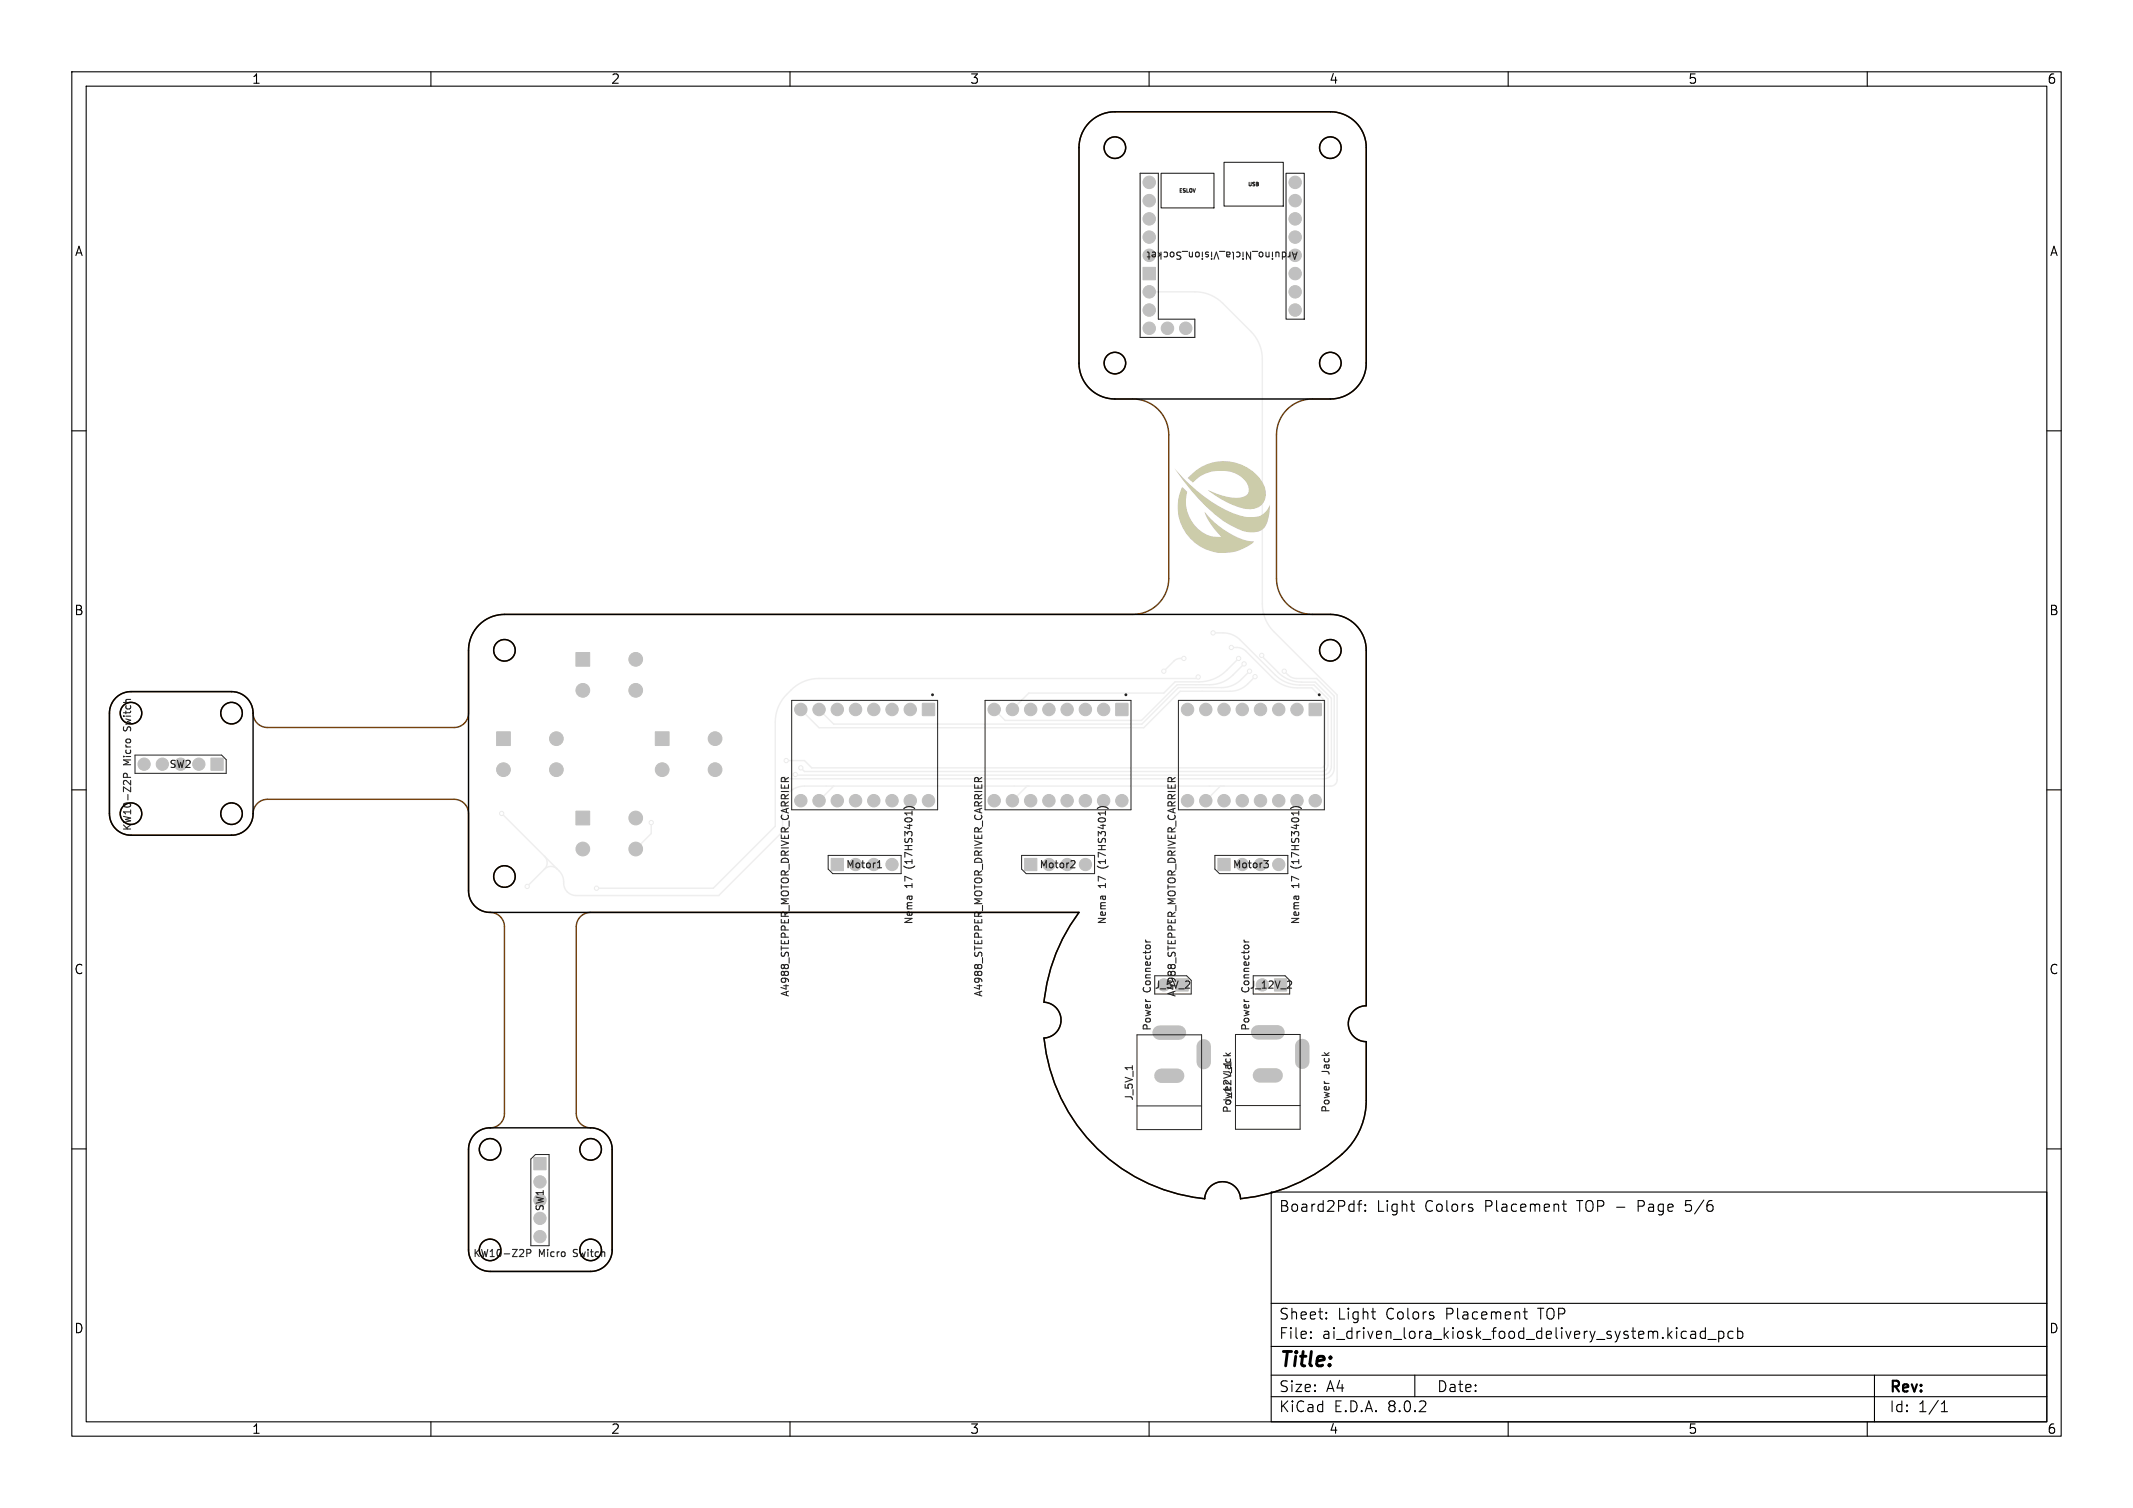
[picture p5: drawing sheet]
<svg xmlns="http://www.w3.org/2000/svg" width="297mm" height="210mm" viewBox="0 0 297 210" stroke-linecap="round" stroke-linejoin="round" font-family="sans-serif">
<g fill="#eee" stroke="#eee" stroke-width=".14">
<path d="M29.4 105.6h1.7v1.7h-1.7z"/>
<path d="M80.2 113h1.9v1.9h-1.9z"/>
<path d="M91.2 101.9h2v1.9h-2z"/>
<path d="M115.7 119.5h1.7v1.7h-1.7z"/>
<path d="M177.5 136.3h1.7v1.7h-1.7z"/>
<path d="M69.2 101.9h1.9v1.9h-1.9z"/>
<path d="M163.7 136.3h1.7v1.7h-1.7z"/>
<path d="M155.4 98h1.6v1.6h-1.6z"/>
<path d="M80.2 90.9h1.9v1.9h-1.9z"/>
<path d="M74.3 161.2h1.7v1.7h-1.7z"/>
<path d="M169.6 119.5h1.7v1.7h-1.7z"/>
<path d="M142.7 119.5h1.7v1.7h-1.7z"/>
<path d="M159.2 37.2h1.7v1.8h-1.7z"/>
<path d="M182.4 98h1.5v1.6h-1.5z"/>
<path d="M128.5 98h1.6v1.6h-1.6z"/>
<circle cx="27.7" cy="106.4" r=".85"/>
<circle cx="25.1" cy="106.4" r=".85"/>
<circle cx="22.6" cy="106.4" r=".85"/>
<circle cx="20.1" cy="106.4" r=".85"/>
<circle cx="81.2" cy="118.2" r=".95"/>
<circle cx="88.5" cy="118.2" r=".95"/>
<circle cx="88.5" cy="113.9" r=".95"/>
<circle cx="92.2" cy="107.2" r=".95"/>
<circle cx="99.6" cy="107.2" r=".95"/>
<circle cx="99.6" cy="102.9" r=".95"/>
<circle cx="119.1" cy="120.4" r=".85"/>
<circle cx="121.7" cy="120.4" r=".85"/>
<circle cx="124.2" cy="120.4" r=".85"/>
<circle cx="175.8" cy="137.2" r=".85"/>
<circle cx="70.1" cy="107.2" r=".95"/>
<circle cx="77.5" cy="107.2" r=".95"/>
<circle cx="77.5" cy="102.9" r=".95"/>
<circle cx="162.1" cy="137.2" r=".85"/>
<circle cx="153.7" cy="98.8" r=".76"/>
<circle cx="151.1" cy="98.8" r=".76"/>
<circle cx="148.6" cy="98.8" r=".76"/>
<circle cx="146" cy="98.8" r=".76"/>
<circle cx="143.5" cy="98.8" r=".76"/>
<circle cx="141" cy="98.8" r=".76"/>
<circle cx="138.4" cy="98.8" r=".76"/>
<circle cx="138.4" cy="111.5" r=".76"/>
<circle cx="141" cy="111.5" r=".76"/>
<circle cx="143.5" cy="111.5" r=".76"/>
<circle cx="146" cy="111.5" r=".76"/>
<circle cx="148.6" cy="111.5" r=".76"/>
<circle cx="151.1" cy="111.5" r=".76"/>
<circle cx="153.7" cy="111.5" r=".76"/>
<circle cx="156.2" cy="111.5" r=".76"/>
<circle cx="81.2" cy="96.1" r=".95"/>
<circle cx="88.5" cy="96.1" r=".95"/>
<circle cx="88.5" cy="91.8" r=".95"/>
<circle cx="75.2" cy="164.6" r=".85"/>
<circle cx="75.2" cy="167.1" r=".85"/>
<circle cx="75.2" cy="169.7" r=".85"/>
<circle cx="75.2" cy="172.2" r=".85"/>
<circle cx="173" cy="120.4" r=".85"/>
<circle cx="175.5" cy="120.4" r=".85"/>
<circle cx="178.1" cy="120.4" r=".85"/>
<circle cx="146.1" cy="120.4" r=".85"/>
<circle cx="148.6" cy="120.4" r=".85"/>
<circle cx="151.1" cy="120.4" r=".85"/>
<circle cx="160" cy="43.2" r=".86"/>
<circle cx="180.3" cy="43.2" r=".86"/>
<circle cx="180.3" cy="40.6" r=".86"/>
<circle cx="180.3" cy="27.9" r=".86"/>
<circle cx="180.3" cy="25.4" r=".86"/>
<circle cx="160" cy="30.5" r=".86"/>
<circle cx="160" cy="33" r=".86"/>
<circle cx="160" cy="35.6" r=".86"/>
<circle cx="180.3" cy="30.5" r=".86"/>
<circle cx="180.3" cy="33" r=".86"/>
<circle cx="180.3" cy="38.1" r=".86"/>
<circle cx="180.3" cy="35.6" r=".86"/>
<circle cx="160" cy="25.4" r=".86"/>
<circle cx="160" cy="27.9" r=".86"/>
<circle cx="162.6" cy="45.7" r=".86"/>
<circle cx="165.1" cy="45.7" r=".86"/>
<circle cx="160" cy="40.6" r=".86"/>
<circle cx="160" cy="45.7" r=".86"/>
<circle cx="180.6" cy="98.8" r=".77"/>
<circle cx="178.1" cy="98.8" r=".77"/>
<circle cx="175.5" cy="98.8" r=".77"/>
<circle cx="173" cy="98.8" r=".77"/>
<circle cx="170.4" cy="98.8" r=".77"/>
<circle cx="167.9" cy="98.8" r=".77"/>
<circle cx="165.4" cy="98.8" r=".76"/>
<circle cx="165.4" cy="111.5" r=".76"/>
<circle cx="167.9" cy="111.5" r=".77"/>
<circle cx="170.4" cy="111.5" r=".77"/>
<circle cx="173" cy="111.5" r=".77"/>
<circle cx="175.5" cy="111.5" r=".77"/>
<circle cx="178.1" cy="111.5" r=".77"/>
<circle cx="180.6" cy="111.5" r=".77"/>
<circle cx="183.1" cy="111.5" r=".77"/>
<circle cx="126.7" cy="98.8" r=".76"/>
<circle cx="124.2" cy="98.8" r=".76"/>
<circle cx="121.7" cy="98.8" r=".76"/>
<circle cx="119.1" cy="98.8" r=".76"/>
<circle cx="116.6" cy="98.8" r=".76"/>
<circle cx="114" cy="98.8" r=".76"/>
<circle cx="111.5" cy="98.8" r=".76"/>
<circle cx="111.5" cy="111.5" r=".76"/>
<circle cx="114" cy="111.5" r=".76"/>
<circle cx="116.6" cy="111.5" r=".76"/>
<circle cx="119.1" cy="111.5" r=".76"/>
<circle cx="121.7" cy="111.5" r=".76"/>
<circle cx="124.2" cy="111.5" r=".76"/>
<circle cx="126.7" cy="111.5" r=".76"/>
<circle cx="129.3" cy="111.5" r=".76"/>
</g>
<path d="M161.5 143.8h2.7M161.7 149.8h2.2M167.6 145.7v2.2M175.2 143.8h2.7M175.4 149.8h2.2M181.3 145.7v2.2" fill="none" stroke="#eee" stroke-width="2"/>
<g fill="#ececec" stroke="#ececec" stroke-width=".14">
<circle cx="162.1" cy="93.5" r=".3"/>
<circle cx="164.8" cy="91.7" r=".3"/>
<circle cx="178.8" cy="93.5" r=".3"/>
<circle cx="90.7" cy="114.6" r=".3"/>
<circle cx="110.7" cy="107.9" r=".3"/>
<circle cx="175.7" cy="91.3" r=".3"/>
<circle cx="171.5" cy="90.2" r=".3"/>
<circle cx="109.5" cy="105.9" r=".3"/>
<circle cx="111.5" cy="106.9" r=".3"/>
<circle cx="168.9" cy="88.1" r=".3"/>
<circle cx="174.8" cy="94.2" r=".3"/>
<circle cx="73.4" cy="123.4" r=".3"/>
<circle cx="69.9" cy="113.3" r=".3"/>
<circle cx="174" cy="93.5" r=".3"/>
<circle cx="172.5" cy="91.7" r=".3"/>
<circle cx="173.2" cy="92.5" r=".3"/>
<circle cx="83.1" cy="123.7" r=".3"/>
<circle cx="166.8" cy="94.3" r=".3"/>
</g>
<g fill="none" stroke="#eee" stroke-width=".2">
<path d="M160 40.6h6.4a5.4 5.4 0 0 1 3.8 1.6l4 4a5.4 5.4 0 0 1 1.6 3.8v34.1a5.4 5.4 0 0 0 1.6 3.9l8.8 8.8v11.8a.87 .87 0 0 1-.9 .9h-73.3a3 3 0 0 0-2.1 .9M164.8 91.7h-.7l-.4 .2-1.6 1.6M166.8 94.3l-.2 .2h-52.6a6.5 6.5 0 0 0-6 5.1l-.1 1v14.5l-8.6 8.6h-16.2M168.9 88.1h1.4a3.4 3.4 0 0 1 2.4 1l4.8 4.9a4.8 4.8 0 0 0 3.5 1.4h2l1.9 1.9v9.3a.87 .87 0 0 1-.9 .8h-72l-.5-.5M171.4 90.2h.8a1.84 1.84 0 0 1 1.3 .5l3.7 3.7a4.9 4.9 0 0 0 3.4 1.4h2.1l1.8 1.8v8.7a.62 .62 0 0 1-.6 .6h-70.9l-1-1h-2.5M172.5 91.7a11.3 11.3 0 0 1-2.8 2.5l-1.3 .6-1 .1-3.8 .1-1.5 1.5h-18.8l-2.3 2.3M173.2 92.5l-1.5 1.5a4.6 4.6 0 0 1-3.3 1.4h-4.5l-5 4.9h-18.9l-1.6-1.5M174 93.5a7.9 7.9 0 0 1-2 1.7l-.9 .4-.7 .1-6.3 .1-5.1 5h-42.9l-2.1-2M174.8 94.2l-1.1 1.1a3.5 3.5 0 0 1-2.4 1h-7l-5 5h-45.3l-2.5-2.5M175.7 91.3l2.3 2.3a4.6 4.6 0 0 0 3.2 1.4h1.9l2.3 2.2v9.5a1.24 1.24 0 0 1-1.3 1.3h-73.4M178.8 93.5l.5 .5a1.74 1.74 0 0 0 1.3 .5h2.7l2.5 2.4v10.1a1.49 1.49 0 0 1-1.5 1.5h-75.1M75.8 119.3a1.26 1.26 0 0 1 0 1.7"/>
<path d="M90.7 114.6v1.5l-2.2 2.1M109 112.5v3.3l-8.9 8.9h-19.9a1.8 1.8 0 0 1-1.7-2.1 2.15 2.15 0 0 0-.6-1.3l-8.1-8M110.7 107.9l.1 .1M116.1 109.5l-2.1 2M143 109.5l-2 2M169.9 109.5l-2 2M75.8 121a1.26 1.26 0 0 1 1.8 0M75.8 121l-2.4 2.4"/>
</g>
<g fill="#fff" stroke="#fff" stroke-width=".14">
<circle cx="162.1" cy="93.5" r=".15"/>
<circle cx="164.8" cy="91.7" r=".15"/>
<circle cx="178.8" cy="93.5" r=".15"/>
<circle cx="90.7" cy="114.6" r=".15"/>
<circle cx="110.7" cy="107.9" r=".15"/>
<circle cx="175.7" cy="91.3" r=".15"/>
<circle cx="171.4" cy="90.2" r=".15"/>
<circle cx="109.5" cy="105.9" r=".15"/>
<circle cx="111.5" cy="106.9" r=".15"/>
<circle cx="168.9" cy="88.1" r=".15"/>
<circle cx="174.8" cy="94.2" r=".15"/>
<circle cx="73.4" cy="123.4" r=".15"/>
<circle cx="69.8" cy="113.3" r=".15"/>
<circle cx="174" cy="93.5" r=".15"/>
<circle cx="172.5" cy="91.7" r=".15"/>
<circle cx="173.2" cy="92.5" r=".15"/>
<circle cx="83.1" cy="123.7" r=".15"/>
<circle cx="166.8" cy="94.3" r=".15"/>
<circle cx="30.2" cy="106.4" r=".5"/>
<circle cx="27.7" cy="106.4" r=".5"/>
<circle cx="22.6" cy="106.4" r=".5"/>
<circle cx="20.1" cy="106.4" r=".5"/>
<circle cx="81.2" cy="113.9" r=".57"/>
<circle cx="81.2" cy="118.2" r=".57"/>
<circle cx="88.5" cy="118.2" r=".57"/>
<circle cx="88.5" cy="113.9" r=".57"/>
<circle cx="92.2" cy="102.9" r=".57"/>
<circle cx="92.2" cy="107.2" r=".57"/>
<circle cx="99.6" cy="107.2" r=".57"/>
<circle cx="99.6" cy="102.9" r=".57"/>
<circle cx="116.6" cy="120.4" r=".5"/>
<circle cx="124.2" cy="120.4" r=".5"/>
<circle cx="70.1" cy="102.9" r=".57"/>
<circle cx="70.1" cy="107.2" r=".57"/>
<circle cx="77.5" cy="107.2" r=".57"/>
<circle cx="77.5" cy="102.9" r=".57"/>
<circle cx="156.2" cy="98.8" r=".51"/>
<circle cx="153.7" cy="98.8" r=".51"/>
<circle cx="151.1" cy="98.8" r=".51"/>
<circle cx="148.6" cy="98.8" r=".51"/>
<circle cx="146" cy="98.8" r=".51"/>
<circle cx="143.5" cy="98.8" r=".51"/>
<circle cx="141" cy="98.8" r=".51"/>
<circle cx="138.4" cy="98.8" r=".51"/>
<circle cx="138.4" cy="111.5" r=".51"/>
<circle cx="141" cy="111.5" r=".51"/>
<circle cx="143.5" cy="111.5" r=".51"/>
<circle cx="146" cy="111.5" r=".51"/>
<circle cx="148.6" cy="111.5" r=".51"/>
<circle cx="151.1" cy="111.5" r=".51"/>
<circle cx="153.7" cy="111.5" r=".51"/>
<circle cx="156.2" cy="111.5" r=".51"/>
<circle cx="81.2" cy="91.8" r=".57"/>
<circle cx="81.2" cy="96.1" r=".57"/>
<circle cx="88.5" cy="96.1" r=".57"/>
<circle cx="88.5" cy="91.8" r=".57"/>
<circle cx="75.2" cy="162.1" r=".5"/>
<circle cx="75.2" cy="164.6" r=".5"/>
<circle cx="75.2" cy="169.7" r=".5"/>
<circle cx="75.2" cy="172.2" r=".5"/>
<circle cx="170.4" cy="120.4" r=".5"/>
<circle cx="178.1" cy="120.4" r=".5"/>
<circle cx="143.5" cy="120.4" r=".5"/>
<circle cx="151.1" cy="120.4" r=".5"/>
<circle cx="160" cy="43.2" r=".51"/>
<circle cx="180.3" cy="43.2" r=".51"/>
<circle cx="180.3" cy="40.6" r=".51"/>
<circle cx="180.3" cy="27.9" r=".51"/>
<circle cx="180.3" cy="25.4" r=".51"/>
<circle cx="160" cy="30.5" r=".51"/>
<circle cx="160" cy="33" r=".51"/>
<circle cx="160" cy="35.6" r=".51"/>
<circle cx="180.3" cy="30.5" r=".51"/>
<circle cx="180.3" cy="33" r=".51"/>
<circle cx="180.3" cy="38.1" r=".51"/>
<circle cx="160" cy="25.4" r=".51"/>
<circle cx="160" cy="27.9" r=".51"/>
<circle cx="160" cy="38.1" r=".51"/>
<circle cx="162.6" cy="45.7" r=".51"/>
<circle cx="165.1" cy="45.7" r=".51"/>
<circle cx="160" cy="40.6" r=".51"/>
<circle cx="160" cy="45.7" r=".51"/>
<circle cx="183.1" cy="98.8" r=".51"/>
<circle cx="180.6" cy="98.8" r=".51"/>
<circle cx="178.1" cy="98.8" r=".51"/>
<circle cx="175.5" cy="98.8" r=".51"/>
<circle cx="173" cy="98.8" r=".51"/>
<circle cx="170.4" cy="98.8" r=".51"/>
<circle cx="167.9" cy="98.8" r=".51"/>
<circle cx="165.4" cy="98.8" r=".51"/>
<circle cx="165.4" cy="111.5" r=".51"/>
<circle cx="167.9" cy="111.5" r=".51"/>
<circle cx="170.4" cy="111.5" r=".51"/>
<circle cx="173" cy="111.5" r=".51"/>
<circle cx="175.5" cy="111.5" r=".51"/>
<circle cx="178.1" cy="111.5" r=".51"/>
<circle cx="180.6" cy="111.5" r=".51"/>
<circle cx="183.1" cy="111.5" r=".51"/>
<circle cx="129.3" cy="98.8" r=".51"/>
<circle cx="126.7" cy="98.8" r=".51"/>
<circle cx="124.2" cy="98.8" r=".51"/>
<circle cx="121.7" cy="98.8" r=".51"/>
<circle cx="119.1" cy="98.8" r=".51"/>
<circle cx="116.6" cy="98.8" r=".51"/>
<circle cx="114" cy="98.8" r=".51"/>
<circle cx="111.5" cy="98.8" r=".51"/>
<circle cx="111.5" cy="111.5" r=".51"/>
<circle cx="114" cy="111.5" r=".51"/>
<circle cx="116.6" cy="111.5" r=".51"/>
<circle cx="119.1" cy="111.5" r=".51"/>
<circle cx="121.7" cy="111.5" r=".51"/>
<circle cx="124.2" cy="111.5" r=".51"/>
<circle cx="126.7" cy="111.5" r=".51"/>
<circle cx="129.3" cy="111.5" r=".51"/>
</g>
<path d="M161.5 143.8h2.7M161.7 149.8h2.2M167.6 145.7v2.2M175.2 143.8h2.7M175.4 149.8h2.2M181.3 145.7v2.2" fill="none" stroke="#fff" stroke-width=".8"/>
<g fill="#c0c0c0" stroke="#c0c0c0" stroke-width=".14">
<path d="M29.4 105.6h1.7v1.7h-1.7z"/>
<path d="M80.2 113h1.9v1.9h-1.9z"/>
<path d="M91.2 101.9h2v1.9h-2z"/>
<path d="M115.7 119.5h1.7v1.7h-1.7z"/>
<path d="M177.5 136.3h1.7v1.7h-1.7z"/>
<path d="M69.2 101.9h1.9v1.9h-1.9z"/>
<path d="M163.7 136.3h1.7v1.7h-1.7z"/>
<path d="M155.4 98h1.6v1.6h-1.6z"/>
<path d="M80.2 90.9h1.9v1.9h-1.9z"/>
<path d="M74.3 161.2h1.7v1.7h-1.7z"/>
<path d="M169.6 119.5h1.7v1.7h-1.7z"/>
<path d="M142.7 119.5h1.7v1.7h-1.7z"/>
<path d="M159.2 37.2h1.7v1.8h-1.7z"/>
<path d="M182.3 98h1.7v1.6h-1.7z"/>
<path d="M128.4 98h1.7v1.6h-1.7z"/>
<circle cx="27.7" cy="106.4" r=".85"/>
<circle cx="25.1" cy="106.4" r=".85"/>
<circle cx="22.6" cy="106.4" r=".85"/>
<circle cx="20.1" cy="106.4" r=".85"/>
<circle cx="81.2" cy="118.2" r=".95"/>
<circle cx="88.5" cy="118.2" r=".95"/>
<circle cx="88.5" cy="113.9" r=".95"/>
<circle cx="92.2" cy="107.2" r=".95"/>
<circle cx="99.6" cy="107.2" r=".95"/>
<circle cx="99.6" cy="102.9" r=".95"/>
<circle cx="119.1" cy="120.4" r=".85"/>
<circle cx="121.7" cy="120.4" r=".85"/>
<circle cx="124.2" cy="120.4" r=".85"/>
<circle cx="175.8" cy="137.2" r=".85"/>
<circle cx="70.1" cy="107.2" r=".95"/>
<circle cx="77.5" cy="107.2" r=".95"/>
<circle cx="77.5" cy="102.9" r=".95"/>
<circle cx="162.1" cy="137.2" r=".85"/>
<circle cx="153.7" cy="98.8" r=".87"/>
<circle cx="151.1" cy="98.8" r=".87"/>
<circle cx="148.6" cy="98.8" r=".87"/>
<circle cx="146" cy="98.8" r=".87"/>
<circle cx="143.5" cy="98.8" r=".87"/>
<circle cx="141" cy="98.8" r=".87"/>
<circle cx="138.4" cy="98.8" r=".87"/>
<circle cx="138.4" cy="111.5" r=".87"/>
<circle cx="141" cy="111.5" r=".87"/>
<circle cx="143.5" cy="111.5" r=".87"/>
<circle cx="146" cy="111.5" r=".87"/>
<circle cx="148.6" cy="111.5" r=".87"/>
<circle cx="151.1" cy="111.5" r=".87"/>
<circle cx="153.7" cy="111.5" r=".87"/>
<circle cx="156.2" cy="111.5" r=".87"/>
<circle cx="81.2" cy="96.1" r=".95"/>
<circle cx="88.5" cy="96.1" r=".95"/>
<circle cx="88.5" cy="91.8" r=".95"/>
<circle cx="75.2" cy="164.6" r=".85"/>
<circle cx="75.2" cy="167.1" r=".85"/>
<circle cx="75.2" cy="169.7" r=".85"/>
<circle cx="75.2" cy="172.2" r=".85"/>
<circle cx="173" cy="120.4" r=".85"/>
<circle cx="175.5" cy="120.4" r=".85"/>
<circle cx="178.1" cy="120.4" r=".85"/>
<circle cx="146.1" cy="120.4" r=".85"/>
<circle cx="148.6" cy="120.4" r=".85"/>
<circle cx="151.1" cy="120.4" r=".85"/>
<circle cx="160" cy="43.2" r=".86"/>
<circle cx="180.3" cy="43.2" r=".86"/>
<circle cx="180.3" cy="40.6" r=".86"/>
<circle cx="180.3" cy="27.9" r=".86"/>
<circle cx="180.3" cy="25.4" r=".86"/>
<circle cx="160" cy="30.5" r=".86"/>
<circle cx="160" cy="33" r=".86"/>
<circle cx="160" cy="35.6" r=".86"/>
<circle cx="180.3" cy="30.5" r=".86"/>
<circle cx="180.3" cy="33" r=".86"/>
<circle cx="180.3" cy="38.1" r=".86"/>
<circle cx="180.3" cy="35.6" r=".86"/>
<circle cx="160" cy="25.4" r=".86"/>
<circle cx="160" cy="27.9" r=".86"/>
<circle cx="162.6" cy="45.7" r=".86"/>
<circle cx="165.1" cy="45.7" r=".86"/>
<circle cx="160" cy="40.6" r=".86"/>
<circle cx="160" cy="45.7" r=".86"/>
<circle cx="180.6" cy="98.8" r=".87"/>
<circle cx="178.1" cy="98.8" r=".87"/>
<circle cx="175.5" cy="98.8" r=".87"/>
<circle cx="173" cy="98.8" r=".87"/>
<circle cx="170.4" cy="98.8" r=".87"/>
<circle cx="167.9" cy="98.8" r=".87"/>
<circle cx="165.4" cy="98.8" r=".87"/>
<circle cx="165.4" cy="111.5" r=".87"/>
<circle cx="167.9" cy="111.5" r=".87"/>
<circle cx="170.4" cy="111.5" r=".87"/>
<circle cx="173" cy="111.5" r=".87"/>
<circle cx="175.5" cy="111.5" r=".87"/>
<circle cx="178.1" cy="111.5" r=".87"/>
<circle cx="180.6" cy="111.5" r=".87"/>
<circle cx="183.1" cy="111.5" r=".87"/>
<circle cx="126.7" cy="98.8" r=".87"/>
<circle cx="124.2" cy="98.8" r=".87"/>
<circle cx="121.7" cy="98.8" r=".87"/>
<circle cx="119.1" cy="98.8" r=".87"/>
<circle cx="116.6" cy="98.8" r=".87"/>
<circle cx="114" cy="98.8" r=".87"/>
<circle cx="111.5" cy="98.8" r=".87"/>
<circle cx="111.5" cy="111.5" r=".87"/>
<circle cx="114" cy="111.5" r=".87"/>
<circle cx="116.6" cy="111.5" r=".87"/>
<circle cx="119.1" cy="111.5" r=".87"/>
<circle cx="121.7" cy="111.5" r=".87"/>
<circle cx="124.2" cy="111.5" r=".87"/>
<circle cx="126.7" cy="111.5" r=".87"/>
<circle cx="129.3" cy="111.5" r=".87"/>
</g>
<path d="M161.5 143.8h2.7M161.7 149.8h2.2M167.6 145.7v2.2M175.2 143.8h2.7M175.4 149.8h2.2M181.3 145.7v2.2" fill="none" stroke="#c0c0c0" stroke-width="2"/>
<g fill="#cca">
<path d="M163.5 65.2a21.2 21.2 0 0 0 9.1 6.6 4 4 0 0 0 3.3-.2l.4-.4 .5-.9-.1 1.2a2.66 2.66 0 0 1-1.5 2.6 4.9 4.9 0 0 1-3.7-.9 24.3 24.3 0 0 1-8-8z"/>
<path d="M165.4 66.6a6.4 6.4 0 0 1 10.7 1.2 2.22 2.22 0 0 1-.3 2.4 2.22 2.22 0 0 1-2.3 .7 13 13 0 0 1-5.3-2.6 9.1 9.1 0 0 0 4.6 1 1.17 1.17 0 0 0 1-.7 1.17 1.17 0 0 0-.2-1.3 4.4 4.4 0 0 0-4.4-1.7 4.7 4.7 0 0 0-3.1 1.6z"/>
<path d="M164.6 67.8l.7 .7a5 5 0 0 0 3.9 6.3h.9a8.1 8.1 0 0 1-2.4-3.5h.1a12 12 0 0 0 5.9 4l.9 .1a6.4 6.4 0 0 1-8.1 .3 6.4 6.4 0 0 1-1.9-7.9z"/>
</g>
<g fill="none" stroke="#222" stroke-width=".15">
<path d="M158.7 24.1h2.6v20.4h5.1v2.5h-7.7zM159.8 35.1l.2 .1v.9M159.8 35.8h.3M160.5 35.2l.3-.1 .1 .1-.1 .5h-.3l-.1-.2 .5-.1M161.3 35.1l.3 .4M161.7 35.1v1M161.7 35.4l-.4 .4M161.7 24.1h7.3v4.9h-7.3zM162.1 35.7l.1 .1M162.2 35.1l-.1 .1M170.4 22.6h8.3v6.1h-8.3zM179.1 24.1h2.5v20.4h-2.5z"/>
<path d="M17.7 108.3v-.5l-.2-.1h-.2l-.1 .6h1M125.8 112.6a1.15 1.15 0 0 1 1.6 0M149.3 119.9h.3l.1 .2-.6 .8h.6M152.8 112.6a1.15 1.15 0 0 1 1.5 0M176 119.9h.6l-.3 .3 .3 .1v.4l-.2 .2h-.3M179.7 112.6a1.15 1.15 0 0 1 1.5 0M122.2 120.9h.6M122.2 120.1l.3-.2v1M159.5 131.2h.7M159.5 130.9l.2 .3M159.5 139.2v.1M173.2 130.9l.2 .3"/>
<path d="M173.2 139.2v.1M173.2 131.2h.7M179.2 137.6h.6M179.8 136.7v.3M157.7 148.4v.6M184.4 150.6v.1M73.4 174.5h.4l.1-.2v-.2l-.5-.1v1"/>
</g>
<g fill="none" stroke="#222" stroke-width=".14">
<path d="M110.2 97.5h20.4v15.3h-20.4zM137.2 97.5h20.3v15.3h-20.3zM164.1 97.5h20.3v15.3h-20.3zM18.8 105.2h12.1l.6 .6v1.9h-12.7zM115.3 119.1h10.2v2.6h-9.5l-.7-.7zM142.2 119.1h10.2v2.6h-9.5l-.7-.7zM169.2 119.1h10.1v2.6h-9.5l-.6-.7zM160.8 135.9h4.4l.7 .6v1.9h-5.1zM179.6 136.5l-.7-.6h-4.4v2.5h5.1M158.3 144.1h9v13.2h-9zM158.3 154h9M172 144.1h9v13.2h-9z"/>
<path d="M172 154h9M73.9 161.4l.6-.6h2v12.7h-2.6z"/>
</g>
<g fill="none" stroke="#222" stroke-width=".2">
<circle cx="129.8" cy="96.8" r=".1"/>
<circle cx="156.8" cy="96.8" r=".1"/>
<circle cx="183.7" cy="96.8" r=".1"/>
</g>
<g fill="none" stroke="#804000" stroke-width=".2">
<path d="M16.1 97.2a3 3 0 0 1 2.1-.9h14.3a3.1 3.1 0 0 1 2.8 3.4 2 2 0 0 0 1.9 1.6h26.2a2 2 0 0 0 1.8-2l.1-9.2a5 5 0 0 1 4.9-4.5l88-.1a5 5 0 0 0 4.5-4.9v-20.5a5 5 0 0 0-5-4.5l-2.9-.1a5 5 0 0 1-4.6-4.9l.1-30.5a5 5 0 0 1 4.9-4.5h30.5a5 5 0 0 1 4.5 5v30.4a5 5 0 0 1-5 4.6h-2.9a5 5 0 0 0-4.6 5l.1 20.4a5 5 0 0 0 4.9 4.6h3a5 5 0 0 1 4.5 5v49.5h-.2a2.5 2.5 0 0 0-2.3 2.6 2.5 2.5 0 0 0 2.5 2.4v8.7a10 10 0 0 1-3.6 7.2 25 25 0 0 1-13.9 5.9 2.5 2.5 0 0 0-2.5-2.3 2.5 2.5 0 0 0-2.5 2.3 25 25 0 0 1-22.3-22.3 2.5 2.5 0 0 0 2.3-2.5 2.5 2.5 0 0 0-2.3-2.5 25 25 0 0 1 4.8-12.5h-68.1a2 2 0 0 0-1.9 2v26.1a2.05 2.05 0 0 0 2.3 1.9 3 3 0 0 1 2.7 3v14.2a3 3 0 0 1-3 2.8h-14.2a3 3 0 0 1-2.8-3l.1-14.3a3.1 3.1 0 0 1 3.3-2.8 2 2 0 0 0 1.6-1.9v-26.2a2.05 2.05 0 0 0-2.2-1.8 3 3 0 0 1-2.8-3v-11a2 2 0 0 0-2-1.8h-26.1a2.05 2.05 0 0 0-1.9 2.3 3 3 0 0 1-3 2.7h-14.2a3 3 0 0 1-2.8-3l.1-14.2a3 3 0 0 1 .8-1.9z"/>
<circle cx="155.2" cy="20.6" r="1.5"/>
<circle cx="185.2" cy="20.6" r="1.5"/>
<circle cx="155.2" cy="50.6" r="1.5"/>
<circle cx="185.2" cy="50.6" r="1.5"/>
<circle cx="18.2" cy="99.3" r="1.5"/>
<circle cx="32.2" cy="99.3" r="1.5"/>
<circle cx="70.2" cy="90.6" r="1.5"/>
<circle cx="185.2" cy="90.6" r="1.5"/>
<circle cx="18.2" cy="113.3" r="1.5"/>
<circle cx="32.2" cy="113.3" r="1.5"/>
<circle cx="70.2" cy="122.1" r="1.5"/>
<circle cx="68.2" cy="160.1" r="1.5"/>
<circle cx="68.2" cy="174.1" r="1.5"/>
<circle cx="82.2" cy="160.1" r="1.5"/>
<circle cx="82.2" cy="174.1" r="1.5"/>
</g>
<g fill="none" stroke="#000" stroke-width=".15">
<path d="M10 10h277v190h-277zM12 12h273v186h-273zM60 10v2M110 10v2M160 10v2M210 10v2M260 10v2M10 60h2M285 60h2M10 110h2M285 110h2M10 160h2"/>
<path d="M285 160h2M177 166h108v32h-108zM189 167.7h.6M189.6 167.2l-.3 .1-.1 .1v1.3M190.1 168.6h.1l-.1 .1M190.1 168.6h-.1l.1 .1M190.1 167.8v.1M190.1 168.6v.1M190.1 167.8h.1l-.1 .1M190.1 167.8h-.1l.1 .1M196.4 167.7h.6M196.8 168.7h.2"/>
<path d="M217.5 167.7h.6M217.7 167.2v1.3l.1 .1 .3 .1M234.7 168.6h.1M234.7 167.2v.7v-.1M60 198v2M110 198v2M160 198v2M177 194.5h108M177 191.5h108M177 187.5h108M177 181.5h108M182.5 186.3h.1l-.1 .1"/>
<path d="M182.5 186.3v.1M182.5 185.5v.1M182.5 185.5h.1l-.1 .1M184.7 183.6v.1M184.7 183.6h-.1l.1 .1M184.7 182.8v.1M184.7 182.8h-.1l.1 .1M191 182.7h.5M191.4 183.7h.1M197 191.5v3M210 198v2M212.1 182.7h.6"/>
<path d="M212.3 182.2v1.3l.1 .1 .3 .1M235.5 185.5l.1-.1 .4 .1 .1 .9M236.1 185.8h-.5a.29 .29 0 0 0-.2 .3 .29 .29 0 0 0 .2 .3l.5-.1M237.5 185.5l-.5-.1-.3 .3v.4l.2 .2 .1 .1 .5-.1M237.5 184.9v1.5M237.8 186.5h1.2M239.3 185.5l.4-.1 .3 .3v.4l-.1 .2-.2 .1-.4-.1M239.3 185.4v1.5M241.3 185.5l-.4-.1-.3 .3v.4l.1 .2 .2 .1 .4-.1M242 185.5l.4-.1 .3 .3v.4l-.2 .2-.1 .1-.4-.1M242 184.9v1.5M260 198v2"/>
<path d="M261 191.5v6.5M270.3 196.6h.9M270.3 195.5l.4-.4v1.5"/>
</g>
<g fill="none" stroke="#000" stroke-width=".2">
<path d="M151.7 17a5 5 0 0 1 3.5-1.4h30a5 5 0 0 1 5 5v30a5 5 0 0 1-5 5h-30a5 5 0 0 1-5-5v-30a5 5 0 0 1 1.5-3.6zM16.1 97.2a3 3 0 0 1 2.1-.9h14a3 3 0 0 1 3 3v14a3 3 0 0 1-3 3h-14a3 3 0 0 1-3-3v-14a3 3 0 0 1 .9-2.1zM66.7 87a5 5 0 0 1 3.5-1.4h115a5 5 0 0 1 5 5v49.5a2.5 2.5 0 0 0-2.5 2.5 2.5 2.5 0 0 0 2.5 2.5v8.1a10 10 0 0 1-3.6 7.8 25 25 0 0 1-13.9 5.9 2.5 2.5 0 0 0-2.5-2.3 2.5 2.5 0 0 0-2.5 2.3 25 25 0 0 1-22.3-22.3 2.5 2.5 0 0 0 2.3-2.5 2.5 2.5 0 0 0-2.3-2.5 25 25 0 0 1 4.8-12.5h-82a3 3 0 0 1-3-3v-33.5a5 5 0 0 1 1.5-3.6zM66.1 157.9a3 3 0 0 1 2.1-.8h14a3 3 0 0 1 3 3v14a3 3 0 0 1-3 3h-14a3 3 0 0 1-3-3v-14a3 3 0 0 1 .9-2.2z"/>
<circle cx="155.2" cy="20.6" r="1.5"/>
<circle cx="185.2" cy="20.6" r="1.5"/>
<circle cx="155.2" cy="50.6" r="1.5"/>
<circle cx="185.2" cy="50.6" r="1.5"/>
<circle cx="18.2" cy="99.3" r="1.5"/>
<circle cx="32.2" cy="99.3" r="1.5"/>
<circle cx="70.2" cy="90.6" r="1.5"/>
<circle cx="185.2" cy="90.6" r="1.5"/>
<circle cx="18.2" cy="113.3" r="1.5"/>
<circle cx="32.2" cy="113.3" r="1.5"/>
<circle cx="70.2" cy="122.1" r="1.5"/>
<circle cx="68.2" cy="160.1" r="1.5"/>
<circle cx="68.2" cy="174.1" r="1.5"/>
<circle cx="82.2" cy="160.1" r="1.5"/>
<circle cx="82.2" cy="174.1" r="1.5"/>
</g>
<text font-size="2.8" x="178" y="190.9">Title:</text>
<g font-size="2.1">
<text x="178" y="169">Board2Pdf:</text>
<text x="191.7" y="169">Light</text>
<text x="198.4" y="169">Colors</text>
<text x="206.9" y="169">Placement</text>
<text x="219.9" y="169">TOP -</text>
<text x="228.5" y="169">Page</text>
<text x="235.3" y="169">5/6</text>
<text x="178" y="184">Sheet:</text>
<text x="186.2" y="184">Light</text>
<text x="193" y="184">Colors</text>
<text x="201.5" y="184">Placement</text>
<text x="214.5" y="184">TOP</text>
<text x="178" y="186.7">File:</text>
<text x="184.1" y="186.7">ai_driven_lora_kiosk_food_delivery_system.kicad_pcb</text>
<text x="178" y="196.9">KiCad</text>
<text x="178" y="194.1">Size:</text>
<text x="184.7" y="194.1">A4</text>
<text x="185.7" y="196.9">E.D.A.</text>
<text x="193.3" y="196.9">8.0.2</text>
<text x="200" y="194.1">Date:</text>
<text x="263" y="194.3">Rev:</text>
<text x="263" y="196.9">Id:</text>
<text x="267.1" y="196.9">1/1</text>
</g>
<g font-size="1.8">
<text x="35" y="11.9">1</text>
<text x="85" y="11.9">2</text>
<text x="135" y="11.9">3</text>
<text x="185" y="11.9">4</text>
<text x="235" y="11.9">5</text>
<text x="285" y="11.9">6</text>
<text x="10.3" y="35.9">A</text>
<text x="285.4" y="35.9">A</text>
<text x="10.3" y="85.9">B</text>
<text x="285.3" y="85.9">B</text>
<text x="10.3" y="135.9">C</text>
<text x="285.3" y="135.9">C</text>
<text x="10.3" y="185.9">D</text>
<text x="285.3" y="185.9">D</text>
<text x="35" y="199.9">1</text>
<text x="85" y="199.9">2</text>
<text x="135" y="199.9">3</text>
<text x="185" y="199.9">4</text>
<text x="235" y="199.9">5</text>
<text x="285" y="199.9">6</text>
</g>
<g font-size="1.4" fill="#222">
<text x="180.8" y="34.8" transform="rotate(-180 180.8 34.8)">Arduino_Nicla_Vision_Socket</text>
<text x="18.5" y="101.6" transform="rotate(-90 18.5 101.6)">Switch</text>
<text x="18.5" y="106.6" transform="rotate(-90 18.5 106.6)">Micro</text>
<text x="23.5" y="107.2">SW2</text>
<text x="18.5" y="115.8" transform="rotate(-90 18.5 115.8)">KW10-Z2P</text>
<text x="117.7" y="121.1">Motor1</text>
<text x="127.3" y="123.7" transform="rotate(-90 127.3 123.7)">17</text>
<text x="127.3" y="120.8" transform="rotate(-90 127.3 120.8)">(17HS3401)</text>
<text x="144.7" y="121.1">Motor2</text>
<text x="154.2" y="123.7" transform="rotate(-90 154.2 123.7)">17</text>
<text x="154.2" y="120.8" transform="rotate(-90 154.2 120.8)">(17HS3401)</text>
<text x="171.6" y="121.1">Motor3</text>
<text x="181.1" y="123.7" transform="rotate(-90 181.1 123.7)">17</text>
<text x="181.1" y="120.8" transform="rotate(-90 181.1 120.8)">(17HS3401)</text>
<text x="127.3" y="128.8" transform="rotate(-90 127.3 128.8)">Nema</text>
<text x="154.2" y="128.8" transform="rotate(-90 154.2 128.8)">Nema</text>
<text x="181.1" y="128.8" transform="rotate(-90 181.1 128.8)">Nema</text>
<text x="160.7" y="137.9">J_5V_2</text>
<text x="173.9" y="137.9">J_12V_2</text>
<text x="110.1" y="138.9" transform="rotate(-90 110.1 138.9)">A4988_STEPPER_MOTOR_DRIVER_CARRIER</text>
<text x="137" y="138.9" transform="rotate(-90 137 138.9)">A4988_STEPPER_MOTOR_DRIVER_CARRIER</text>
<text x="160.5" y="143.6" transform="rotate(-90 160.5 143.6)">Power</text>
<text x="160.5" y="138.2" transform="rotate(-90 160.5 138.2)">Connector</text>
<text x="163.9" y="138.9" transform="rotate(-90 163.9 138.9)">A4988_STEPPER_MOTOR_DRIVER_CARRIER</text>
<text x="174.2" y="143.6" transform="rotate(-90 174.2 143.6)">Power</text>
<text x="174.2" y="138.2" transform="rotate(-90 174.2 138.2)">Connector</text>
<text x="171.6" y="149.7" transform="rotate(-90 171.6 149.7)">Jack</text>
<text x="185.3" y="149.6" transform="rotate(-90 185.3 149.6)">Jack</text>
<text x="157.9" y="153.4" transform="rotate(-90 157.9 153.4)">J_5V_1</text>
<text x="171.6" y="155.1" transform="rotate(-90 171.6 155.1)">Power</text>
<text x="171.7" y="153.8" transform="rotate(-90 171.7 153.8)">J_12V_1</text>
<text x="185.3" y="155.1" transform="rotate(-90 185.3 155.1)">Power</text>
<text x="75.9" y="168.8" transform="rotate(-90 75.9 168.8)">SW1</text>
<text x="65.8" y="175.3">KW10-Z2P</text>
<text x="75" y="175.3">Micro</text>
<text x="80" y="175.3">Switch</text>
</g>
<g font-size=".7" fill="#222">
<text x="164.1" y="26.9">ESLOV</text>
<text x="173.7" y="26">USB</text>
</g>
</svg>
